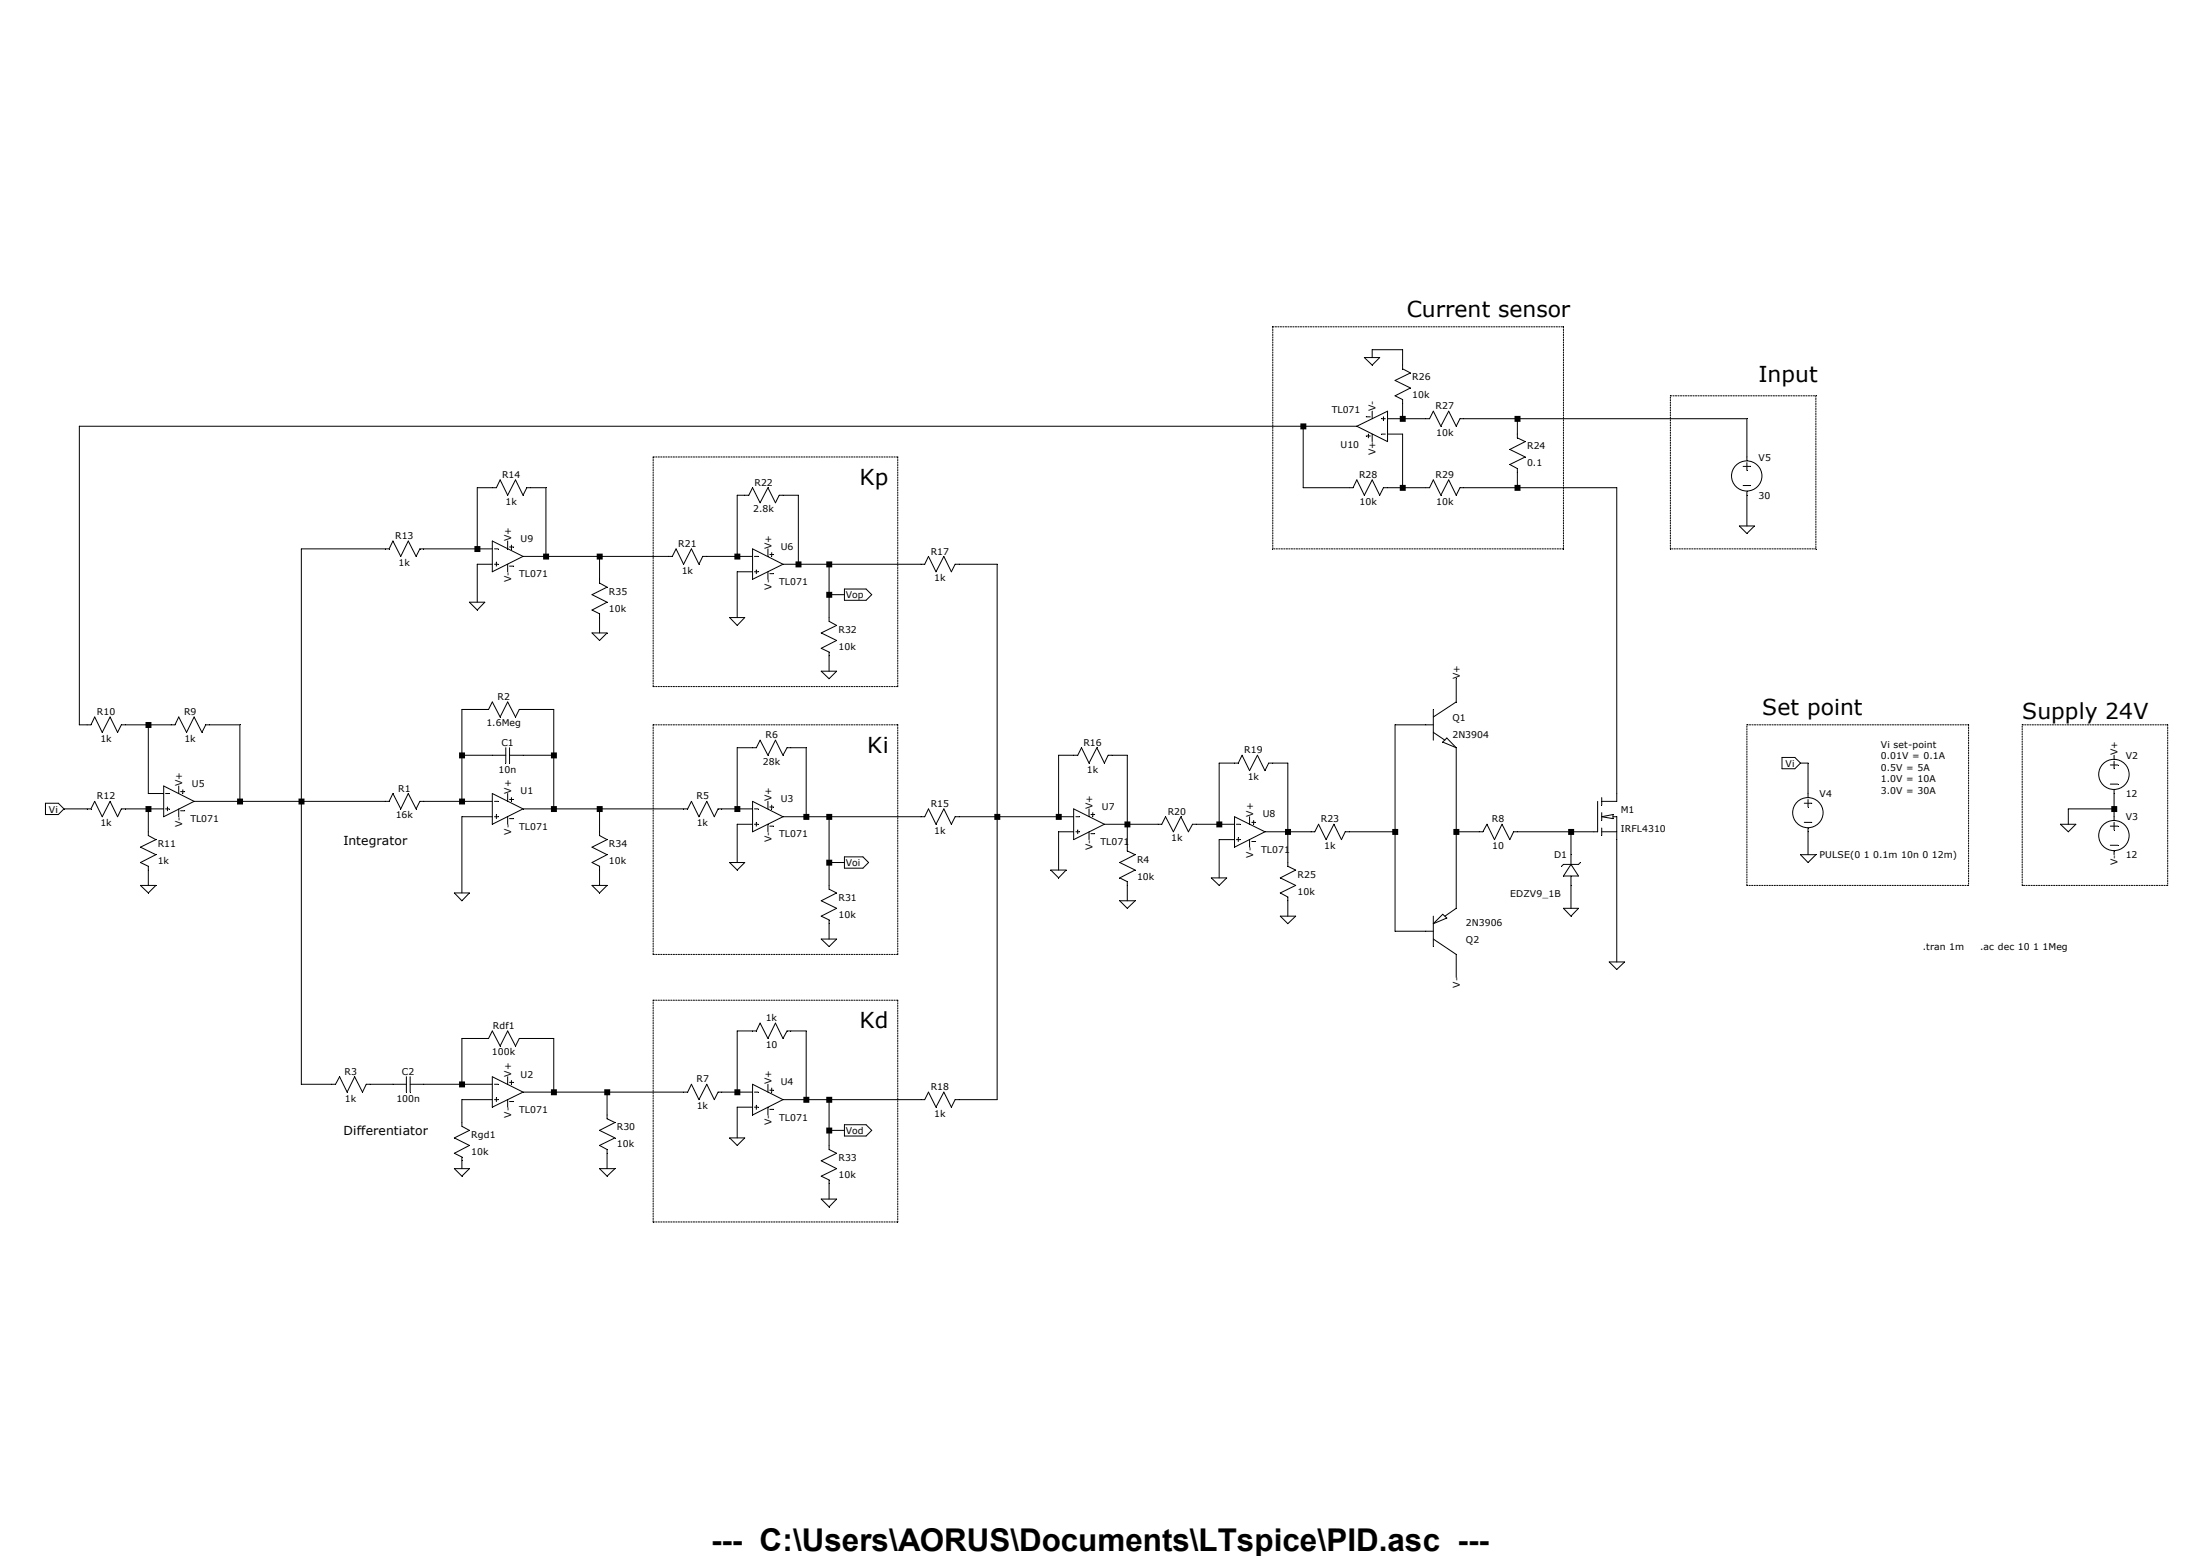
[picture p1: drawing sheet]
<svg xmlns="http://www.w3.org/2000/svg" width="297mm" height="210mm" viewBox="0 0 297 210" stroke-linecap="round" stroke-linejoin="round" font-family="sans-serif">
<g fill="none" stroke="#000" stroke-width=".14">
<path d="M175.9 57.5v8.3h6.8l.5-1 1 2 1.1-2 1 2 .5-1h6.2l.5-1 1 2 1.1-2 1 2 .5-1h21.2v42.4h-2.1M183.2 57.5h-172.5v40.3h1.6l.5-1 1 2 1.1-2 1 2 .5-1h7.2l.5-1 1.1 2 1-2 1.1 2 .5-1h4.6v10.4M183.2 57.5l4.1-2v4.1zM184.2 48.3h2.1l-1 1zM184.4 58.8h.6M184.4 56.3h.6M184.7 58.6v.5M185.3 48.3v-1.1h4.1v2.6l1 .5-2.1 1.1 2.1 1-2.1 1 1.1 .5v2.6M185.3 55.5v1M185.3 58.6v1M186.5 58.6h.5M186.5 56.5h.5"/>
<path d="M186.8 56.3v.5M187.3 58.6h2.1v7.2M187.3 56.5h5.7l.5-1 1 2 1.1-2 1 2 .5-1h38.7v5.7M204.9 56.5v2.6l1 .5-2.1 1.1 2.1 1-2.1 1 1.1 .5v2.6M64.4 74.1v-8.3h2.6l.5-1 1 2 1.1-2 1 2 .5-1h2.6v9.3M66.5 73l4.1 2.1-4.1 2.1zM66.5 74.1h-9.8l-.5 1-1.1-2.1-1 2.1-1.1-2.1-.5 1.1h-11.8v72.2h4.6l.5-1 1.1 2.1 1-2.1 1 2.1 .5-1.1h5.5M66.5 76.2h-2.1v5.1M66.8 76.2h.5M66.8 74.1h.5M67 75.9v.5M68.5 73v1.1"/>
<path d="M68.5 76.2v1M68.8 73.8h.5M68.8 76.4h.5M69 73.6v.5M70.6 75.1h20.2l.5-1 1 2.1 1-2.1 1.1 2.1 .5-1.1h6.7M80.9 75.1v3.6l1.1 .5-2.1 1.1 2.1 1-2.1 1 1 .5v2.6M99.5 75.1v-8.3h1.6l.5-1 1 2.1 1.1-2.1 1 2.1 .5-1.1h2.6v9.4M101.6 74.1l4.1 2.1-4.1 2zM101.6 77.2h-2.1v6.2M101.9 75.1h.5M101.9 77.2h.5M102.1 76.9v.5"/>
<path d="M103.7 74.1v1M103.7 77.2v1M103.9 74.8h.5M103.9 77.4h.5M104.2 74.6v.5M105.7 76.2h19.1l.5-1.1 1.1 2.1 1-2.1 1 2.1 .5-1h5.7v72.2h-5.7l-.5 1-1-2-1 2-1.1-2-.5 1h-19.1M111.9 76.2v7.7l1 .5-2 1 2 1-2 1.1 1 .5v2.6M114 79.5h2.9l.8 .8-.8 .7h-2.9zM234.8 71h2.1l-1.1 1zM235.3 62.9h1M235.3 65.5h1M235.8 62.4v1.1"/>
<path d="M235.8 66.3v4.7M20 97.8v9.3h2.1M63.4 81.3h2l-1 1zM79.9 85.4h2.1l-1.1 1zM98.5 83.4h2l-1 1zM110.9 90.6h2l-1 1zM111.9 80.3h2.1M193.5 97.8h-5.2v27.9h5.2M193.5 98.8l1.6 1.1M193.5 95.8v4.1M196.6 91.6v3.1l-3.1 2.1M6.1 108.4h1.8l.7 .8-.7 .7h-1.8z"/>
<path d="M8.6 109.2h3.7l.5-1 1 2 1.1-2 1 2 .5-1h5.7M19 119.5h2l-1 1zM20 109.2v3.6l1 .5-2 1 2 1.1-2 1 1 .5v2.6M22.1 106.1l4.1 2.1-4.1 2zM22.4 109.2h.5M22.4 107.1h.5M22.6 108.9v.5M24.1 106.1v1M24.1 109.2v1M24.4 106.8h.5M24.4 109.4h.5M24.7 106.6v.5"/>
<path d="M26.2 108.2h26.3l.5-1.1 1.1 2.1 1-2.1 1.1 2.1 .5-1h9.8M62.4 101.9h5.9M62.4 108.2v-12.4h3.6l.5-1.1 1 2.1 1-2.1 1.1 2.1 .5-1h4.7v13.4M66.5 107.1l4.1 2.1-4.1 2.1zM66.5 110.2h-4.1v10.3M66.8 108.2h.5M66.8 110.2h.5M67 109.9v.6M68.3 100.9v2.1M68.5 107.1v1.1M68.5 110.2v1.1M68.8 107.9h.5"/>
<path d="M68.8 110.5h.5M68.8 101.9h6M68.8 100.9v2.1M69 107.7v.5M70.6 109.2h22.2l.5-1 1.1 2 1-2 1 2 .5-1h4.7M79.9 119.5h2.1l-1.1 1zM80.9 109.2v3.6l1.1 .5-2.1 1 2.1 1.1-2.1 1 1 .5v2.6M98.5 116.4h2l-1 1zM99.5 109.2v-8.3h2.6l.5-1 1.1 2 1-2 1 2 .6-1h2.5v9.3M101.6 108.2l4.1 2-4.1 2.1zM101.6 111.3h-2.1v5.1M101.9 109.2h.5"/>
<path d="M101.9 111.3h.5M102.1 111v.5M103.7 108.2v1M103.7 111.3v1M103.9 111.5h.5M103.9 108.9h.5M104.2 108.7v.5M105.7 110.2h19.1l.5-1 1.1 2.1 1-2.1 1 2.1 .5-1.1h16M111.9 110.2v9.8l1 .5-2 1.1 2 1-2 1.1 1 .5v2.5M111.9 116.4h2.1M114 115.7h2.5l.8 .7-.8 .8h-2.5zM141.9 117.4h2l-1 1.1z"/>
<path d="M142.9 110.2v-8.3h2.6l.5-1 1 2.1 1.1-2.1 1 2.1 .5-1.1h2.6v13l1 .5-2 1 2 1-2 1.1 1 .5v2.6M144.9 109.2l4.2 2.1-4.2 2zM144.9 112.3h-2v5.1M145.2 110.2h.6M145.2 112.3h.6M145.5 112v.5M147 109.2v1M147 112.3v1M147.3 109.9h.5M147.3 112.5h.5M147.5 109.7v.5M149.1 111.3h7.7l.6-1.1 1 2.1 1-2.1 1 2.1 .6-1h5.7"/>
<path d="M163.5 118.5h2.1l-1 1zM164.6 111.3v-8.3h2.6l.5-1.1 1 2.1 1.1-2.1 1 2.1 .5-1h2.6v13.9l1 .5-2.1 1.1 2.1 1-2.1 1 1.1 .6v2.6M166.7 110.2l4.1 2.1-4.1 2zM166.7 113.3h-2.1v5.2M166.9 111.3h.5M166.9 113.3h.5M167.2 113.1v.5M168.7 110.2v1.1M168.7 113.3v1M169 111h.5M169 113.6h.5M169.2 110.7v.6"/>
<path d="M170.8 112.3h6.7l.5-1 1 2 1.1-2 1 2 .5-1h6.7M194.8 100.2l.5-.6 1.3 1.3zM196.6 100.9v21.7l-1.5 1.1M212.1 116.7l1 1.5h-2zM212.1 112.3v4.4M212.1 118.2v4.4M213.4 116.4l-.3 .3h-2l-.3 .2M215.7 108.2v4.1h-11.4l-.5 1-1-2-1 2-1.1-2-.5 1h-3.6M216.2 112.3h2.1M216.2 110.2l1.6-.3v.6zM216.2 107.7v1M216.2 109.7v1"/>
<path d="M216.2 111.8v1M217.8 110.2h.5v19.6M240.6 102.2h1.7l.8 .8-.8 .8h-1.7zM243.1 103h1v4.7M243.1 115.4h2.1l-1.1 1zM243.6 111h1M243.6 108.4h1M244.1 107.9v1M244.1 111.8v3.6M278.2 111.3h2l-1 1zM284.9 103.3h1M284.9 105.8h1"/>
<path d="M284.9 111.5h1M284.9 114.1h1M285.4 101.9v.6M285.4 102.7v1.1M285.4 106.6v4.1M285.4 111v1M285.4 114.9v.5M285.4 109.2h-6.2v2.1M61.3 120.5h2.1l-1 1.1zM110.9 126.7h2l-1 1.1zM151.2 121.6h2l-1 1zM172.8 123.7h2.1l-1 1z"/>
<path d="M193.5 123.7v4.1M193.5 126.7l3.1 2.1v3.1M194.8 123.4l.5 .5-1.8 .8zM211.1 122.6h2l-1 1.1zM217.3 129.8h2l-1 1.1zM54.9 145.3v2.1M55.4 146.3h11.1M55.4 145.3v2.1M61.3 157.7h2.1l-1 1zM62.4 146.3v-6.1h3.6l.5-1.1 1 2.1 1-2.1 1.1 2.1 .5-1h4.7v7.2M66.5 145.3l4.1 2.1-4.1 2zM66.5 148.4h-4.1v3.6l1 .6-2.1 1 2.1 1-2.1 1.1 1.1 .5v1.5"/>
<path d="M66.8 146.3h.5M66.8 148.4h.5M67 148.2v.5M68.5 145.3v1M68.5 148.4v1M68.8 146.1h.5M68.8 148.7h.5M69 145.8v.5M70.6 147.4h22.2l.5-1.1 1.1 2.1 1-2.1 1 2.1 .5-1h4.7M80.9 157.7h2.1l-1 1zM82 147.4v3.6l1 .5-2.1 1.1 2.1 1-2.1 1 1.1 .6v2.5M98.5 153.6h2l-1 1z"/>
<path d="M99.5 147.4v-8.3h2.6l.5-1 1.1 2.1 1-2.1 1 2.1 .6-1.1h2.5v9.3M101.6 146.3l4.1 2.1-4.1 2.1zM101.6 149.4h-2.1v4.2M101.9 147.4h.5M101.9 149.4h.5M102.1 149.2v.5M103.7 146.3v1.1M103.7 149.4v1.1M103.9 147.2h.5M103.9 149.7h.5M104.2 146.9v.5M111.9 148.4v6.8l1 .5-2 1 2 1-2 1 1 .6v2.5"/>
<path d="M111.9 152.6h2.1M114 151.8h2.9l.8 .8-.8 .7h-2.9zM110.9 161.8h2l-1 1.1z"/>
<circle cx="235.8" cy="64.2" r="2.04"/>
<circle cx="244.1" cy="109.7" r="2.04"/>
<circle cx="285.4" cy="112.8" r="2.04"/>
<circle cx="285.4" cy="104.5" r="2.04"/>
</g>
<path d="M19.6 97.5h.8v.8h-.8zM19.6 108.8h.8v.8h-.8zM32 107.8h.8v.8h-.8zM40.3 107.8h.8v.8h-.8zM62 101.6h.8v.8h-.8zM62 107.8h.8v.8h-.8zM62 146h.8v.8h-.8zM64.1 73.7h.8v.8h-.8zM73.3 74.7h.8v.8h-.8zM74.4 101.6h.8v.8h-.8zM74.4 108.8h.8v.8h-.8zM74.4 147h.8v.8h-.8zM80.6 74.7h.8v.8h-.8zM80.6 108.8h.8v.8h-.8zM81.6 147h.8v.8h-.8zM99.1 74.7h.8v.8h-.8zM99.1 108.8h.8v.8h-.8zM99.1 147h.8v.8h-.8zM107.4 75.8h.8v.8h-.8zM108.5 109.9h.8v.8h-.8zM108.5 148h.8v.8h-.8zM111.5 75.8h.9v.8h-.9zM111.5 79.9h.9v.8h-.9zM111.5 109.9h.9v.8h-.9zM111.5 116h.9v.8h-.9zM111.5 148h.9v.8h-.9zM111.5 152.2h.9v.8h-.9zM134.2 109.9h.8v.8h-.8zM142.5 109.9h.8v.8h-.8zM151.8 110.9h.8v.8h-.8zM164.2 110.9h.8v.8h-.8zM173.5 111.9h.8v.8h-.8zM175.6 57.1h.8v.9h-.8zM188 111.9h.8v.8h-.8zM189 56.1h.8v.8h-.8zM189 65.4h.8v.9h-.8zM196.2 111.9h.8v.8h-.8zM204.5 56.1h.8v.8h-.8zM204.5 65.4h.8v.9h-.8zM211.7 111.9h.8v.8h-.8zM285 108.8h.8v.8h-.8z" fill-rule="evenodd" fill="#000"/>
<g fill="none" stroke="#000" stroke-width=".14" stroke-dasharray=".2 .2">
<path d="M171.8 44.1h39.3M211.1 44.1v30M225.5 53.4h19.7M245.2 53.4v20.7M88.2 61.7h33M121.2 61.7v31M171.8 74.1v-30M211.1 74.1h-39.3M225.5 74.1v-20.7M245.2 74.1h-19.7M88.2 92.7v-31M88.2 97.8h33"/>
<path d="M121.2 92.7h-33M121.2 97.8v31M235.8 97.8h30M265.8 97.8v21.7M273 97.8h19.7M292.7 97.8v21.7M235.8 119.5v-21.7M265.8 119.5h-30M273 119.5v-21.7M292.7 119.5h-19.7M88.2 128.8v-31M88.2 135h33"/>
<path d="M121.2 128.8h-33M121.2 135v29.9M88.2 164.9v-29.9M121.2 164.9h-33"/>
</g>
<text font-size="4.2" x="96" y="209.3">--- C:\Users\AORUS\Documents\LTspice\PID.asc ---</text>
<g font-size="3">
<text x="189.9" y="42.8">Current sensor</text>
<text x="237.4" y="51.6">Input</text>
<text x="116" y="65.5">Kp</text>
<text x="117.1" y="101.6">Ki</text>
<text x="237.9" y="96.5">Set point</text>
<text x="273" y="97">Supply 24V</text>
<text x="116" y="138.8">Kd</text>
</g>
<g font-size="1.7">
<text x="46.4" y="114">Integrator</text>
<text x="46.4" y="153.2">Differentiator</text>
</g>
<g font-size="1.3">
<text x="190.7" y="51.4">R26</text>
<text x="190.7" y="53.7">10k</text>
<text x="179.8" y="55.8">TL071</text>
<text x="185.7" y="55.5" transform="rotate(-90 185.7 55.5)">V-</text>
<text x="193.8" y="55.2">R27</text>
<text x="193.9" y="58.8">10k</text>
<text x="67.8" y="64.5">R14</text>
<text x="101.9" y="65.6">R22</text>
<text x="181" y="60.5">U10</text>
<text x="183.5" y="64.5">R28</text>
<text x="185.7" y="61.5" transform="rotate(-90 185.7 61.5)">V+</text>
<text x="193.8" y="64.5">R29</text>
<text x="206.2" y="60.6">R24</text>
<text x="206.2" y="62.9">0.1</text>
<text x="237.4" y="62.2">V5</text>
<text x="68.2" y="68.1">1k</text>
<text x="101.7" y="69.1">2.8k</text>
<text x="183.6" y="68.1">10k</text>
<text x="193.9" y="68.1">10k</text>
<text x="237.4" y="67.4">30</text>
<text x="53.3" y="72.8">R13</text>
<text x="53.8" y="76.4">1k</text>
<text x="69" y="73" transform="rotate(-90 69 73)">V+</text>
<text x="70.1" y="77.9">TL071</text>
<text x="70.3" y="73.2">U9</text>
<text x="91.6" y="73.8">R21</text>
<text x="92" y="77.4">1k</text>
<text x="104.1" y="74.1" transform="rotate(-90 104.1 74.1)">V+</text>
<text x="105.4" y="74.2">U6</text>
<text x="125.6" y="74.8">R17</text>
<text x="69" y="78.6" transform="rotate(-90 69 78.6)">V-</text>
<text x="82.2" y="80.3">R35</text>
<text x="82.2" y="82.6">10k</text>
<text x="104.1" y="79.6" transform="rotate(-90 104.1 79.6)">V-</text>
<text x="105.2" y="79">TL071</text>
<text x="114.2" y="80.8">Vop</text>
<text x="126.1" y="78.4">1k</text>
<text x="113.2" y="85.4">R32</text>
<text x="113.2" y="87.8">10k</text>
<text x="67.2" y="94.5">R2</text>
<text x="197.1" y="91.6" transform="rotate(-90 197.1 91.6)">V+</text>
<text x="13.1" y="96.5">R10</text>
<text x="13.5" y="100.1">1k</text>
<text x="24.8" y="96.5">R9</text>
<text x="24.9" y="100.1">1k</text>
<text x="65.7" y="98">1.6Meg</text>
<text x="67.7" y="100.7">C1</text>
<text x="103.3" y="99.7">R6</text>
<text x="146.3" y="100.7">R16</text>
<text x="168" y="101.7">R19</text>
<text x="196.1" y="97.3">Q1</text>
<text x="196.1" y="99.6">2N3904</text>
<text x="253.9" y="100.9">Vi set-point</text>
<text x="285.9" y="101.9" transform="rotate(-90 285.9 101.9)">V+</text>
<text x="13.1" y="107.9">R12</text>
<text x="24.6" y="106.1" transform="rotate(-90 24.6 106.1)">V+</text>
<text x="25.9" y="106.2">U5</text>
<text x="53.8" y="106.8">R1</text>
<text x="67.3" y="104.3">10n</text>
<text x="69" y="107.1" transform="rotate(-90 69 107.1)">V+</text>
<text x="70.3" y="107.2">U1</text>
<text x="94" y="107.9">R5</text>
<text x="103" y="103.2">28k</text>
<text x="146.7" y="104.3">1k</text>
<text x="168.4" y="105.3">1k</text>
<text x="241" y="103.5">Vi</text>
<text x="245.7" y="107.6">V4</text>
<text x="253.9" y="102.4">0.01V = 0.1A</text>
<text x="253.9" y="104">0.5V = 5A</text>
<text x="253.9" y="105.6">1.0V = 10A</text>
<text x="253.9" y="107.1">3.0V = 30A</text>
<text x="287" y="102.4">V2</text>
<text x="287" y="107.6">12</text>
<text x="6.6" y="109.7">Vi</text>
<text x="13.5" y="111.5">1k</text>
<text x="24.6" y="111.6" transform="rotate(-90 24.6 111.6)">V-</text>
<text x="25.7" y="111">TL071</text>
<text x="53.4" y="110.4">16k</text>
<text x="69" y="112.6" transform="rotate(-90 69 112.6)">V-</text>
<text x="70.1" y="112">TL071</text>
<text x="94.1" y="111.5">1k</text>
<text x="104.1" y="113.7" transform="rotate(-90 104.1 113.7)">V-</text>
<text x="104.1" y="108.2" transform="rotate(-90 104.1 108.2)">V+</text>
<text x="105.2" y="113">TL071</text>
<text x="105.4" y="108.3">U3</text>
<text x="125.6" y="108.9">R15</text>
<text x="126.1" y="112.5">1k</text>
<text x="147.5" y="109.2" transform="rotate(-90 147.5 109.2)">V+</text>
<text x="148.8" y="109.3">U7</text>
<text x="157.6" y="110">R20</text>
<text x="158.1" y="113.5">1k</text>
<text x="169.2" y="110.2" transform="rotate(-90 169.2 110.2)">V+</text>
<text x="170.5" y="110.3">U8</text>
<text x="178.3" y="111">R23</text>
<text x="201.4" y="111">R8</text>
<text x="218.8" y="109.7">M1</text>
<text x="218.8" y="112.3">IRFL4310</text>
<text x="287" y="110.7">V3</text>
<text x="21.3" y="114.3">R11</text>
<text x="21.3" y="116.7">1k</text>
<text x="82.2" y="114.3">R34</text>
<text x="82.2" y="116.7">10k</text>
<text x="114.2" y="116.9">Voi</text>
<text x="147.5" y="114.7" transform="rotate(-90 147.5 114.7)">V-</text>
<text x="148.6" y="114">TL071</text>
<text x="153.5" y="116.4">R4</text>
<text x="153.5" y="118.7">10k</text>
<text x="169.2" y="115.7" transform="rotate(-90 169.2 115.7)">V-</text>
<text x="170.3" y="115.1">TL071</text>
<text x="175.2" y="118.4">R25</text>
<text x="178.8" y="114.6">1k</text>
<text x="201.5" y="114.6">10</text>
<text x="209.8" y="115.9">D1</text>
<text x="245.7" y="115.9">PULSE(0 1 0.1m 10n 0 12m)</text>
<text x="285.9" y="116.8" transform="rotate(-90 285.9 116.8)">V-</text>
<text x="287" y="115.9">12</text>
<text x="113.2" y="121.6">R31</text>
<text x="113.2" y="123.9">10k</text>
<text x="175.2" y="120.8">10k</text>
<text x="197.9" y="124.9">2N3906</text>
<text x="203.9" y="121.1">EDZV9_1B</text>
<text x="197.9" y="127.3">Q2</text>
<text x="259.6" y="128.3">.tran 1m</text>
<text x="267.3" y="128.3">.ac dec 10 1 1Meg</text>
<text x="103.4" y="137.8">1k</text>
<text x="197.1" y="133.3" transform="rotate(-90 197.1 133.3)">V-</text>
<text x="66.4" y="142.5">100k</text>
<text x="66.5" y="138.9">Rdf1</text>
<text x="103.4" y="141.4">10</text>
<text x="46.5" y="145.1">R3</text>
<text x="46.6" y="148.7">1k</text>
<text x="53.5" y="148.7">100n</text>
<text x="54.3" y="145.1">C2</text>
<text x="69" y="145.3" transform="rotate(-90 69 145.3)">V+</text>
<text x="70.3" y="145.5">U2</text>
<text x="94" y="146.1">R7</text>
<text x="94.1" y="149.7">1k</text>
<text x="104.1" y="146.3" transform="rotate(-90 104.1 146.3)">V+</text>
<text x="105.4" y="146.5">U4</text>
<text x="125.6" y="147.2">R18</text>
<text x="63.6" y="153.6">Rgd1</text>
<text x="63.6" y="155.9">10k</text>
<text x="69" y="150.8" transform="rotate(-90 69 150.8)">V-</text>
<text x="70.1" y="150.2">TL071</text>
<text x="83.3" y="152.5">R30</text>
<text x="83.3" y="154.9">10k</text>
<text x="104.1" y="151.9" transform="rotate(-90 104.1 151.9)">V-</text>
<text x="105.2" y="151.3">TL071</text>
<text x="114.2" y="153.1">Vod</text>
<text x="126.1" y="150.7">1k</text>
<text x="113.2" y="156.7">R33</text>
<text x="113.2" y="159">10k</text>
</g>
</svg>
